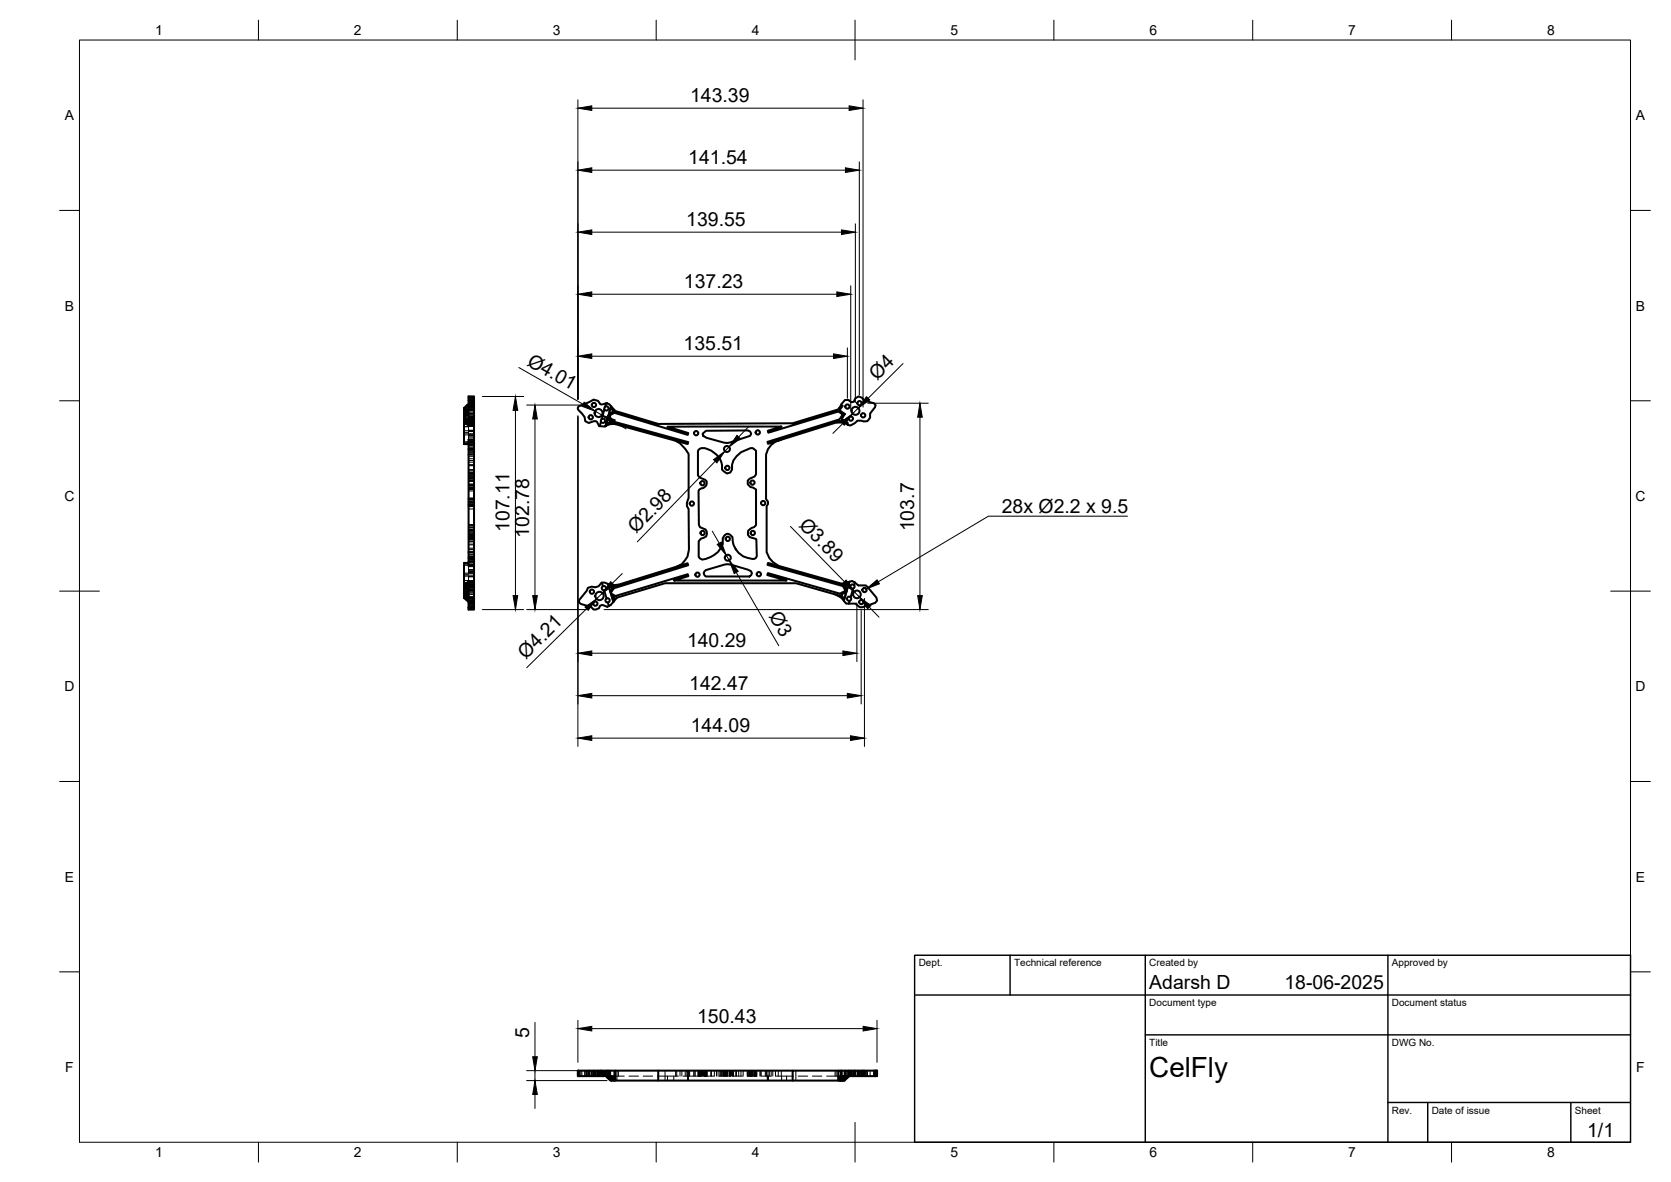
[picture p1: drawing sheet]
<svg xmlns="http://www.w3.org/2000/svg" width="420mm" height="297mm" viewBox="0 0 420 297" stroke-linecap="round" stroke-linejoin="round" font-family="sans-serif">
<!-- layer: Visible -->
<g fill="none" stroke="#000" stroke-width=".51">
<path d="M117.8 100h1.4v-.4h-1.4v7.3h1.4M119.2 100v.6h-1.4M116.7 103.8l.4 .3-.4 .5v.4l1-1M116.7 105.5l1.1 .8-.3 .3-.8-.5zM116.7 105v.5M116.7 106.1v5.5h1.1M116.7 105.2h1.1M116.7 105.4h1.1M116.7 111.5h1.1M116.7 102.9h1.1M116.7 103.3h1.1M117.5 101.8h1.7"/>
<path d="M117.5 106.6h.3M117.7 104l-1-.7v-.4l1-.9-.2-.2-.8 .7v2.1M117.7 104h.1M117.7 102h.1M117.8 106.3h.1M117.8 103.9h1.4v1.1h-1.4M117.8 105.8h1.4l-1.4 .1M117.8 102.3h1.4M117.8 106.3h1.4M117.8 111h1.4M117.8 111.8h1.4M117.8 112.9h1.4"/>
<path d="M117.8 114.2h1.4M119.2 110.5h-1.4v31.7h1.4v3.8M119.2 100.6v.8h-1.4M119.2 101.4v2.5M119.2 105.9v21.3h-1.4M119.2 105v.8M151.1 106l-.3 1.1M151.3 105.3a.54 .54 0 0 1 .8 .2 .54 .54 0 0 1-.2 .7 .54 .54 0 0 1-.8-.2M151.3 105.3l-.2 .7M152 102.9l-.7 2.4M152.4 101.4l-1.4 .2-.6-.9-1.1-.3-3.8 1.7-.2 .3 .2 .7 1.5 1.7 .2 1 .8 .5 1.3-.5h.5l.9 1.3h1.6M152.4 101.4l-.2 .8"/>
<path d="M152.5 101.3l.2 .1M152.5 101.3l-.1 .1M152.7 101.4l.5 .2 .4 .5M153 106.7l-.7 .4M153.5 102.5l.6 .7-.1 .4-.9 .6zM153.6 102.1l.9 .9-.3 .9-.9 .5 .4 1.3-.2 .8-.9 .3-.1-.4 .8-.3 .1-.4-.4-1.2-.7 2.6zM153.7 105.7l19.4 5.4-.2 .5-19.1-5.3-.3 .2M154.4 106.5l-1.3 .1M154.5 103l.2 .3 10.8 3.2 33.8-.1 11.5-3.5 .2-.4 .4 1.3-.6-.4-17.6 5.3-.1-.4 3.4-1.1h-28.7l5.3 1.6-.2 .5-18.4-5.6-.3 .2M169.9 110.8l1.1 .6 1.3 1.4 .8 1.3v11l-.4 1.2v.9l.4 .7 .1 10.2a4.9 4.9 0 0 1-3 4.3M175.7 113a1.74 1.74 0 0 1 2-.2 4.9 4.9 0 0 1 3.8 5.2l1.3 1 .8-.2 .5-.8a4.4 4.4 0 0 1 2.2-4.3l2.4-1.1h.6l.8 .7v5.9l-.4 .6-1.2 .5-.5 .5v.9l.7 .7 .7 .1 .7 .5v9l-.5 .5-.6 .2-.8 .6-.1 .5v.6l.4 .6 1.7 .6 .1 4.2-.6 .6a5.2 5.2 0 0 1-5.5-5.4l-.7-.7-.8-.1-.5 .3-.5 .7a4.5 4.5 0 0 1-2.1 4.2l-.9 .6-2.1 .6-.9-.6v-4l.6-.7a1.34 1.34 0 0 0 1.4-.7 1.34 1.34 0 0 0-.3-1.5l-1.4-.6-.3-.7-.1-8.4 .7-.6a1.45 1.45 0 0 0 1.4-1.8l-.4-.4-1.4-.6-.4-.5v-6.1zM176.7 109l.9-.7 10.5-.1 .5 .2 .3 .6-.3 .5-5.8 1.8-5.1-1.3-.9-.4z"/>
<path d="M196.4 110.5a4.7 4.7 0 0 0-3.8 3.7v11.2l.5 .7v.6l-.3 .5v11.6l.6 1.4 .9 1 1.4 1M210.2 106.2h2.1M211 102.5l.6-.7 .3 .2-.7 .9 .1 .4 1.1 .7-.6 1-.2-.4 .3-.5-.5-.3M211.4 102.1l.1-.5 .9-1.1h.9l.7 .6 .7-.1 .3-.9 .9-.5 .9 .4 .5 .6 2.5 .8 .4 .4-.2 .5-1.2 1.6v1.1l-.7 .8-2.5-.1-.7 .6-1.1 .6-.8-.3M211.6 104.6l-.5 .8-18.1 5.6 .1 .5 18.5-5.7 .5 .3M211.8 105l-.1 .2 .2 .3M211.9 105.5l1.3 .8-.2 .3-.9-.5zM117.8 138.8h1.4M117.8 125.4h1.4M117.8 126.1h1.4M117.8 126.7h1.4M119.2 127.2v15"/>
<path d="M116.7 147.5v1.4M116.7 150v.2M116.7 150l1.1 1M116.8 149.3h1M116.8 149.7h1M116.9 150.2l-.2 .1 1.1 .9M117.1 147.5h2.1M117.1 147h.7M117.8 152.6v.6h1.4v-.3h-1.4M117.8 146.7l-.7 .3v.5l.7 .9M117.8 148.7l-1 .6v.4l1 .8M117.8 146.2l-1.1 .5v.8l.8 1-.8 .4v1.1"/>
<path d="M117.8 147.1v5.5M117.8 141.5h-1.1v5.2M117.8 140.2h1.4M117.8 141.2h1.4M117.8 147.1h1.4M117.8 150.2h1.4M117.8 150.9h1.4M117.8 151.5h1.4M117.8 152.6h1.4M119.2 146h-1.4v1.1M119.2 146v.3h-1.4M119.2 147.1v5.5"/>
<path d="M119.2 146.3v.8M119.2 152.6v.3M151.3 146.4h.7l.9 .3M151.3 146.4l-.8 .9-.8 .3-.9-.2-1 .3-.2 .7-2 2.4v.5l.4 .5 2.6 .7 .6 .6 .6 .1 .8-.3 .3-.7 .4-.2 1.4 .5 .4-.2M151.3 146.4l.3 .9M151.6 147.3a.54 .54 0 0 0-.3 .7 .54 .54 0 0 0 .6 .3M151.6 147.3a.54 .54 0 0 1 .8 .3 .54 .54 0 0 1-.5 .7M151.9 148.4l.6 2M152.8 151.4l.3 .9M152.9 146.7l1.2 .5 .2 .7-.7 1.1 1.3 .7 .1 .6-.8 .9zM153 147.2l.8 .3 .1 .5-.4 .7zM153.5 146.9h2"/>
<path d="M153.7 149.5l.6 .4 .2 .5-.4 .4zM154.1 147.2l.3 .1 18.5-5.8 .1 .5-18.7 5.9M154.2 151.2l-.7 .8-.4 .3M177.1 143.6l.3-.3 5.5-1.5 5.1 1.3 .8 .4 .3 .5-.2 .5-.5 .4h-11l-.5-.8zM210 149.4l1.5 .8M211.4 150l-.3-.3-11-3.1h-32.9l-12.2 3.7M211.7 149.3l1.1-.6-.5 1.8-.7-.8zM211.7 148.9l-.5 .3-18.1-5.2-.2 .5 4.9 1.4h-28.4l3.7-1.1-.2-.5-18 5.4M212.2 151l.5 .7h.7M212.3 146.7l1.3-.5-1.4 4.8-.8-1 .3-1.1 .9-.4-.5-1zM212.3 146.7l-.3 .1-18.9-5.3-.1 .5 19 5.3 .1 .2M212.6 147l.8-.3-.5 1.7-.4-.9z"/>
<path d="M213.6 151l-.2 .7M214.5 147.9l-.6 2.2M214.9 146.4l-.7-.4-2.4 .7M214.9 146.4l.9 .7h1.9l2.7 3.1 .1 .7-.4 .6-3.3 1.1h-.6l-1.1-.9h-1.7M214.9 146.4l-.1 .7M145.5 269.1v1.3M148.1 269.1h-2.8v1.3h7.2M149.3 270.4v-1.3h1.1v1.3M149.3 269.1h-1.2v1.3M150.4 269.1h.6v1.3M151 269.1h.3M151.3 270.4v-1.3h1.3v1.3"/>
<path d="M152.5 270.5l.8 .7h.1l-.4-.8h-.3h.9l.9 1.2h-.3l-.9-.9 .4 .9h-.2zM152.5 270.4v.1M152.5 270.4h.2M152.6 269.1h.6v1.3M153.1 270.4h.4l.6 .9zM153.2 269.1h46.1M153.3 271v.2M153.7 271.6h.5M153.8 271.2v.4M154 271.1v.2M154.5 271.6h56.9M154.7 269.1v2.5"/>
<path d="M165.5 269.1v2.5M210.8 269.1h-11.5v2.5M211.3 271.4v.1M211.4 269.1h.1M211.4 271.6h.2M211.6 270.4v.3M211.8 271.6h.1M211.9 271.6l1.3-1.1zM211.9 270.4v.1M212.4 270.6l-1.2 .9 .7-1-.9 1.1M212.4 270.6l-.6 1h-.2l.3-.5-.5 .5M212.4 269.1h-.9v1.3"/>
<path d="M213.2 270.4v.1M213.3 270.4h-1.9v-1.3h-.6v2.5M213.3 270.4h6.9M213.3 270.4v-1.3h-.9v1.5M213.3 269.1h.7v1.3M213.5 270.4l-1.2 1.2h-.2M214 269.1h.7v1.3M214.7 269.1h.3M215.9 270.4v-1.3h.9v1.3M215.9 269.1h-.9v1.3M216.8 269.1h.5v1.3M217.3 269.1h2.5v1.3"/>
<path d="M219.8 269.1h.4M220.2 269.1h.3v1.3h-.3M220.2 269.1v1.3M220.4 269.1v1.3"/>
<circle cx="148.5" cy="104.9" r=".54"/>
<circle cx="149.3" cy="101.8" r=".54"/>
<circle cx="150.5" cy="103.8" r="1.01"/>
<circle cx="152.5" cy="102.6" r=".54"/>
<circle cx="175" cy="108.9" r=".54"/>
<circle cx="182.8" cy="112.8" r=".75"/>
<circle cx="182.9" cy="117.6" r=".54"/>
<circle cx="190.5" cy="108.7" r=".54"/>
<circle cx="213.1" cy="102.2" r=".54"/>
<circle cx="213.9" cy="105.2" r=".54"/>
<circle cx="215.1" cy="103.2" r="1.01"/>
<circle cx="216.1" cy="101.3" r=".54"/>
<circle cx="217" cy="104.4" r=".54"/>
<circle cx="174" cy="126.6" r=".54"/>
<circle cx="176.6" cy="121.4" r=".54"/>
<circle cx="176.7" cy="133.9" r=".54"/>
<circle cx="183" cy="135.4" r=".54"/>
<circle cx="189.2" cy="121.3" r=".54"/>
<circle cx="189.3" cy="133.9" r=".54"/>
<circle cx="191.9" cy="126.4" r=".54"/>
<circle cx="148.8" cy="148.7" r=".54"/>
<circle cx="149.7" cy="151.7" r=".54"/>
<circle cx="150.7" cy="149.8" r="1.05"/>
<circle cx="152.8" cy="150.9" r=".54"/>
<circle cx="175.4" cy="144.4" r=".54"/>
<circle cx="183" cy="140.2" r=".75"/>
<circle cx="190.8" cy="144.3" r=".54"/>
<circle cx="213.5" cy="150.5" r=".54"/>
<circle cx="214.3" cy="147.4" r=".54"/>
<circle cx="215.5" cy="149.4" r=".96"/>
<circle cx="216.6" cy="151.3" r=".54"/>
<circle cx="217.4" cy="148.3" r=".54"/>
</g>
<!-- layer: Hidden -->
<g fill="none" stroke="#000" stroke-width=".25">
<path d="M116.7 103.9l.8 .5-.8 1.3M116.7 103l1.1-.9v1.9M116.7 102.9h2.5M116.7 106.3l2.5 .1M116.7 103.4h1.1M116.7 105.4h2.5M116.7 105.8h1.1M116.7 103.7h1.1M116.7 107.2h1.1M116.7 108.3h2.5M116.7 108.8h1.1M116.7 103.3h2.5"/>
<path d="M116.7 106.5h2.5M116.7 111.1h1.1M116.7 111h1.1M116.7 109.3h1.1M116.7 108.7h1.1M117 103.2h.8M117 103.6h.8M117 106.1h.8M117.1 106.6h2.1M117.5 104.4h.3M117.7 106.4h.1M117.8 101.4h.1"/>
<path d="M117.8 102.5l-.8 .7v.4l.8 .6-.7-.1M117.8 107.1h.1M117.8 104.5l-.8 1.2v.4l.7 .3-.2 .4-.8-.3M117.8 105.2v1.9M117.8 106h.1M117.8 102.2h.1M117.8 105.3h.1M117.8 102.9h.1M117.8 101.4v.7h1.4M117.8 106.9v3.6M117.8 107.1h1.4M117.8 102.1h1.4"/>
<path d="M117.8 106.2h1.4M117.8 106.5h1.4M117.8 110.8h1.4M117.8 101.6h1.4M117.8 106h1.4M117.8 100.7h1.4M117.8 100.4h1.4M117.8 101.1h1.4M117.8 105.8h1.4M117.8 106.3h1.4M117.8 104.8h1.4M117.8 103.9h1.4"/>
<path d="M117.8 100.5h1.4M117.8 101h1.4M117.8 100.1h1.4M117.8 109.5h1.4M117.8 109h1.4M117.8 108.4h1.4M117.8 108.2h1.4M117.8 109.6h1.4M117.8 110h1.4M117.8 111.3h1.4M117.8 111.2h1.4M117.8 119.8h1.4"/>
<path d="M117.8 119.2h1.4M117.8 113.3h1.4M117.8 113.7h1.4M117.8 114.7h1.4M117.8 115.7h1.4M117.8 116.8h1.4M117.8 118h1.4M117.8 118.8h1.4M117.8 119h1.4M117.8 118.4h1.4M117.8 116.1h1.4M117.8 115.3h1.4"/>
<path d="M117.8 114.2h1.4M117.8 112.8h1.4M117.8 112.7h1.4M117.8 113h1.4M117.8 113.4h1.4M117.8 119.5h1.4M117.8 120h1.4M117.8 114.1h1.4M117.8 111.4h1.4M117.8 103.1h1.4M117.8 102.8h1.4M117.8 102.4h1.4"/>
<path d="M117.8 105.2h1.4M117.8 103.2h1.4M117.8 102.7h1.4M117.8 104.7h1.4M117.8 103.8h1.4M117.8 104.9h1.4M117.8 101.9h1.4M117.8 117h1.4M117.8 118.1h1.4M117.8 108.1h1.4M117.8 109.2h1.4M117.8 108.3h1.4"/>
<path d="M117.8 109.4h1.4M117.8 104.3h1.4M117.8 101.2h1.4M117.8 102.3h1.4M117.8 113.6h1.4M117.8 112.1h1.4M119.2 101.3l-1.4 .1M119.2 112.6h-1.4h1.4M119.2 105.7l-2.5 .1M119.2 107.2h-2.5M119.2 106.8h-1.7M117.8 136.9h1.4"/>
<path d="M117.8 138h1.4M117.8 134.5h1.4M117.8 134.1h1.4M117.8 134.3h1.4M117.8 136.2h1.4M117.8 139h1.4M117.8 139.8h1.4M117.8 135.6h1.4M117.8 135.4h1.4M117.8 135h1.4M117.8 134.4h1.4M117.8 133.8h1.4"/>
<path d="M117.8 133.3h1.4M117.8 132.7h1.4M117.8 132.5h1.4M117.8 132h1.4M117.8 123h1.4M117.8 122.5h1.4M117.8 122.4h1.4M117.8 121.7h1.4M117.8 120.7h1.4M117.8 120.3h1.4M117.8 120.2h1.4M117.8 120.6h1.4"/>
<path d="M117.8 121h1.4M117.8 122.1h1.4M117.8 122.6h1.4M117.8 122.8h1.4M117.8 123.4h1.4M117.8 131.8h1.4M117.8 132.1h1.4M117.8 133.1h1.4M117.8 133.5h1.4M117.8 134.8h1.4M117.8 135.2h1.4M117.8 135.3h1.4"/>
<path d="M117.8 136h1.4M117.8 140h1.4M117.8 139.4h1.4M117.8 138.7h1.4M117.8 137.8h1.4M117.8 136.7h1.4M117.8 139.9h1.4M117.8 138.1h1.4M117.8 127.9h1.4M117.8 127.2h1.4M117.8 126.3h1.4M117.8 125.1h1.4"/>
<path d="M117.8 120.9h1.4M117.8 122h1.4M117.8 126h1.4M117.8 127.1h1.4M117.8 134.9h1.4M117.8 133.4h1.4M117.8 125.9h1.4M117.8 127h1.4M117.8 121.8h1.4M116.7 144.8h1.1v1.4M116.7 149.7h1.1M116.7 149.2h1.1"/>
<path d="M116.7 146.8h1.1M116.7 142h1.1M116.7 144.3h1.1M116.7 141.5h1.1M116.7 146.6h2.5M116.7 145.9h1.1M116.7 144.5h2.5M116.8 149.8h1M116.9 150.2h.9M117.1 148h2.1M117.1 147.5h.7M117.3 149.9h1.9"/>
<path d="M117.3 150.4h.5M117.5 148.5h.3M117.8 149.5l-.5 .4v.5l.5 .4h1.4M117.8 147.2l-.7 .3v.5l.7 .7M117.8 151.2h.1M117.8 149.1l-1.1 .6M117.8 152.3h.1M117.8 151.4h.1M117.8 146.4h.1M117.8 147.3h.1M117.8 150.4h.1M117.8 148.4h.1"/>
<path d="M117.8 151.7v.6M117.8 151h.1M117.8 146.4v4.6M117.8 151v.7M117.8 152h.1M117.8 147.8l-1.1 .1 1.1 1.1M117.8 152h1.4M117.8 152.5h1.4M117.8 142.2v1.4h1.4M117.8 146.3v.1M117.8 152.2h1.4M117.8 153.1h1.4"/>
<path d="M117.8 147.4h1.4M117.8 147.7h1.4M117.8 147.6h1.4M117.8 147.3h1.4M117.8 146.4h1.4M117.8 142.4h1.4M117.8 146.9h1.4M117.8 149.4h1.4M117.8 140.2h1.4M117.8 140.5h1.4M117.8 140.4h1.4M117.8 140.3h1.4"/>
<path d="M117.8 140.6h1.4M117.8 141.8h1.4M117.8 143.3h1.4M117.8 144.1h1.4M117.8 144.9h1.4M117.8 143.5h1.4M117.8 143.1h1.4M117.8 141.9h1.4M117.8 151.7h1.4M117.8 151.8h1.4M117.8 151.3h1.4M117.8 147h1.4"/>
<path d="M117.8 140.7h1.4M117.8 150.3h1.4M117.8 151.4h1.4M117.8 148.4h1.4M117.8 151h1.4M117.8 148.8h1.4M117.8 150.8h1.4M117.8 151.9h1.4M117.8 151.2h1.4M117.8 148.2h1.4M117.8 149.3h1.4M117.8 143.9h1.4"/>
<path d="M117.8 145h1.4M117.8 143.7h1.4M117.8 140.9h1.4M117.8 148.7h1.4M119.2 148.4h-1.4h1.4M119.2 146.7h-1.4l-1.1 .5M119.2 147.3h-2.5M119.2 144h-2.5M145.6 269.1v1.3M146 269.1v1.3M146.3 269.1v1.3M147 269.1v1.3"/>
<path d="M147.2 269.1v1.3M147.6 269.1v1.3v-1.3M147.8 269.1v1.3M148 269.1v1.3M148.3 269.1v1.3M148.6 269.1v1.3M148.8 269.1v1.3M149.1 269.1v1.3M149.2 269.1v1.3M149.3 269.1v1.3M149.4 269.1v1.3M149.5 269.1v1.3"/>
<path d="M149.7 269.1v1.3M149.8 269.1v1.3M150.1 269.1v1.3M150.2 269.1v1.3M150.5 269.1v1.3M150.6 269.1v1.3M150.7 269.1v1.3M150.8 270.4h.5M150.9 269.1v1.3M151 269.1v1.3M151.3 269.1v1.3M151.3 270.4h.7"/>
<path d="M151.3 270.4h.1M151.5 269.1v1.3M151.6 269.1v1.3M151.6 270.4h.1M151.8 269.1v1.3M151.9 270.4h.1M151.9 269.1v1.3M152 270.4h.2M152 269.1v1.3M152.1 269.1v1.3M152.2 269.1v1.3M152.3 270.4h.1"/>
<path d="M152.4 269.1v1.3h-.2M152.5 270.4h.1M152.5 270.4l.1 .3M152.7 269.1v1.3M152.8 270.4h.1M152.9 270.4l1.2 1.2M153 270.4h.1M153 269.1v2M153 269.1l.1 2.1M153.1 270.4h.1M153.3 270.4v.6M153.3 269.1v1.6"/>
<path d="M153.4 270.4v.8M153.5 269.1v1.3l.4 .8-.9-.8M153.5 270.4h.7l.8 1.2M153.5 269.1l.1 1.3 .7 1.2v-1.2M153.6 270.4l1.3 1.2M153.8 270.4v1.2M153.9 270.4v.8M154 270.4v.7M154.1 270.4l.4 .6-.8-.6 .1 .8M154.1 270.4h2.9M154.1 270.4v.9M154.4 269.1v2.5"/>
<path d="M154.5 269.1v2.5M154.7 270.4v1M155.1 269.1v2.5M155.5 269.1v1.3M158.2 270.4h2.3M161.7 270.4h2.4M165.3 270.4h5.3M167.2 269.1v2.5M167.8 270.4v1.2M169.4 270.4v1.2M169.9 269.1v1.3M170.2 269.1v1.3"/>
<path d="M171 269.1v1.3M171.4 269.1v1.3M172.3 269.1v1.3M172.7 269.1v1.3M172.8 269.1l.1 2.5M172.9 270.4v1.2M173 270.4v1.2M173.1 269.1v1.3M173.2 269.1v1.3M173.4 269.1v1.3M174.5 269.1v1.3M174.8 269.1v1.3"/>
<path d="M175.5 269.1v1.3M175.6 269.1v1.3M175.7 269.1v1.3M175.8 269.1v1.3M175.9 269.1v1.3M176 269.1v1.3h-4.2M176.1 269.1v1.3M176.3 269.1v1.3M176.4 269.1v1.3M176.5 269.1v1.3M176.6 269.1v1.3M176.7 269.1v1.3"/>
<path d="M176.8 269.1v1.3M176.9 269.1v1.3M177.1 269.1v1.3M177.2 269.1v1.3h2.4v-1.3M177.3 269.1v1.3M177.4 269.1v1.3M177.6 269.1v1.3M177.7 269.1v1.3M177.8 269.1v1.3M178.7 269.1v1.3M178.9 269.1v1.3M180.1 269.1v1.3"/>
<path d="M180.6 269.1v1.3M180.8 270.4h2.4M181 269.1v1.3M181.2 269.1v1.3M181.4 269.1v1.3M181.5 269.1v1.3M181.7 269.1v1.3M181.9 269.1v1.3M182 269.1v1.3M182.2 269.1v1.3M182.3 269.1v1.3M182.4 269.1v1.3"/>
<path d="M182.7 269.1v1.3M182.8 269.1v1.3M182.9 269.1v1.3M183 269.1v1.3M183.4 269.1v1.3M183.5 269.1v1.3M183.6 269.1v1.3M183.7 269.1v1.3M184.1 269.1v1.3v-1.3M184.2 269.1v1.3M184.3 269.1v1.3M184.3 270.4h2.4"/>
<path d="M184.4 269.1v1.3M185 269.1v1.3M185.2 269.1v1.3M185.7 269.1v1.3M186.3 269.1v1.3M186.9 269.1v1.3M187.9 269.1v1.3h2.4v-1.3M188 269.1v1.3M188.1 269.1v1.3M188.2 269.1v1.3M188.4 269.1v1.3M188.5 269.1v1.3"/>
<path d="M188.6 269.1v1.3M188.7 269.1v1.3M188.8 269.1v1.3M188.9 269.1v1.3M189 269.1v1.3M189.1 269.1v1.3M189.2 269.1v1.3M189.3 269.1v1.3M189.4 269.1v1.3M189.6 269.1v1.3M189.7 269.1v1.3M189.8 269.1v1.3"/>
<path d="M190 269.1v1.3M190.1 269.1v1.3M190.2 269.1v1.3M191.1 269.1v1.3M191.3 269.1v1.3M191.5 270.4h2.4M192.4 269.1v1.3M192.6 269.1v1.3M192.8 269.1v1.3M192.9 270.4v1.2M193 270.4v1.2M193.1 270.4v1.2"/>
<path d="M193.1 269.1v2.5M193.2 270.4v1.2M193.4 269.1v1.3M193.9 269.1v1.3M194.3 269.1v1.3M195 269.1v1.3M195.1 270.4h4.4M195.7 269.1v1.3M196.4 269.1v1.3M196.5 270.4v1.2M197.8 270.4v1.2M200.1 269.1v2.5"/>
<path d="M200.7 270.4h2.4M204.3 270.4h2.4M207.9 270.4h2.9M210 269.1v1.3M210.2 269.1v1.3M211.1 270.4v1.2M211.3 270.4v1M211.4 270.4h-.2v1.1v-1.1h-.4v1.2M211.5 269.1v1.3M211.6 270.4v1.2M211.7 270.4v1.2M211.7 270.4v1.2l.9-.9-.5 .9"/>
<path d="M211.8 269.1v1.3M211.9 270.4v.7M212 270.4v1.2M212.3 269.1v1.3l-.7 1 1.2-1M212.5 270.4v.8M212.5 269.1v1.3M212.6 270.4v.3M212.6 270.4v.8M212.7 269.1v1.3M212.9 269.1v1.3l-.4 .8 .9-.8M213 270.4v.4M213.2 269.1v1.3"/>
<path d="M213.4 269.1v1.3M213.4 270.4h.1M213.6 270.4h.1M213.6 270.4h-1.4l-.8 1.2M213.6 270.4h.6M213.6 269.1v1.3M213.8 269.1v1.3M213.9 270.4h.1M214 269.1v1.3M214.1 269.1v1.3M214.2 270.4h.7M214.2 269.1v1.3"/>
<path d="M214.5 269.1v1.3M214.5 270.4h.1M214.8 270.4h.1M214.9 269.1v1.3M214.9 270.4h.1M215.1 269.1v1.3M215.5 269.1v1.3M215.6 269.1v1.3M215.8 269.1v1.3M216 269.1v1.3M216.1 269.1v1.3M216.2 269.1v1.3"/>
<path d="M216.4 269.1v1.3M216.5 269.1v1.3M216.6 269.1v1.3M216.8 269.1v1.3M217.1 269.1v1.3M217.2 269.1v1.3M217.6 269.1v1.3M217.7 269.1v1.3M217.9 269.1v1.3M218.1 269.1v1.3M218.8 269.1v1.3M220 269.1v1.3"/>
<path d="M220.1 269.1v1.3"/>
</g>
<!-- layer: Visible -->
<g fill="#000">
<circle cx="117.8" cy="146.4" r=".25"/>
<circle cx="152.4" cy="270.4" r=".25"/>
<circle cx="152.5" cy="270.4" r=".25"/>
<circle cx="152.7" cy="270.4" r=".25"/>
</g>
<!-- layer: BORDER -->
<g fill="none" stroke="#000" stroke-width=".25">
<path d="M20 10.1h390v276.9h-390zM65 5.1v5M115 5.1v5M165 5.1v5M215 5.1v10M265 5.1v5M315 5.1v5M365 5.1v5M15 52.9h5M410 52.9h5M15 100.7h5M410 100.7h5"/>
<path d="M15 148.6h10M405 148.6h10M15 196.4h5M410 196.4h5M15 244.2h5M410 244.2h5M65 287v5M115 287v5M165 287v5M215 282.1v9.9M265 287v5M315 287v5"/>
<path d="M365 287v5"/>
</g>
<!-- layer: TITLEBLOCK -->
<path d="M230 240.1h180v46.9h-180zM230 250h180M254 240.1v9.9M288 240.1v46.9M349 240.1v46.9M288 260.1h122M349 277.1h61M359 277.1v9.9M395 277.1v9.9" fill="none" stroke="#000" stroke-width=".36"/>
<!-- layer: FD_Dimensions -->
<g fill="none" stroke="#000" stroke-width=".25">
<path d="M145.3 25.1v75.2M148.8 27.2h64.7M217 25.1v77.2M148.8 42.8h63.8M148.8 58.3h62.8M215.1 56.2v45M216.1 40.7v58.5M148.8 73.9h61.6M213.9 71.8v31.3M121.3 99.6h10.4M130.5 92.4l16.1 9.2M148.8 89.5h60.8"/>
<path d="M213.1 87.4v12.7M227.1 91.4l-8.8 8.7M129.6 103.1v46.6M132.4 101.8h14.9M134.5 105.3v44.4M145.3 104.5v83.1M149.6 103.3l1.8 1M154.4 106.1l3 1.7M179.8 115.9l-19.6 20.3M183.3 112.3l-1 1.1M188.2 107.3l-2.5 2.5M211.9 106.5l-2.5 2.4"/>
<path d="M215.8 102.6l-1.4 1.4M218.2 101.3h15.2M231.3 104.8v44.9M179.1 133.5l1.7 3M182.6 139.5l.8 1.3M198.8 132.3l13.5 13.9M121.3 153.2h10.4M132.4 153.2h15.3M147.5 153l-15.1 14.8M151.5 149l-1.5 1.5M151.9 153.2h81.5M156.5 144.1l-2.5 2.5"/>
<path d="M185.1 143.9l10.7 18.4M214.8 148.7l1.3 1.4M215.5 151.5v14.8M216.5 153.4v23.5M217.4 150.4v37.2M218.6 152.6l2.4 2.5M148.8 174.8h64.2M148.8 164.2h63.1M148.8 185.5h65M134.5 256.9v8.7M145.3 256.4v10.6M148.8 258.5h68.2"/>
<path d="M220.5 256.4v10.6M132.4 271.6h20.2M132.4 269.1h20.2M134.5 269.1v2.5M134.5 275v3.6"/>
</g>
<g fill="#000" stroke="#000" stroke-width=".25">
<path d="M145.3 27.2l3.5-.6v1.2zM213.5 26.6l3.5 .6-3.5 .6zM145.3 42.8l3.5-.6v1.1zM145.3 58.3l3.5-.5v1.1zM211.6 57.8l3.5 .5-3.5 .6zM212.6 42.2l3.5 .6-3.5 .5zM145.3 73.9l3.5-.6v1.2zM210.4 73.3l3.5 .6-3.5 .6zM145.3 89.5l3.5-.6v1.2zM209.6 88.9l3.5 .6-3.5 .6zM217.9 99.7l.8 .8-2.9 2.1zM129.6 99.6l.6 3.5h-1.2z"/>
<path d="M134.5 101.8l.6 3.5h-1.2zM146.9 101.1l2.7 2.2-3.3-1.2zM151.4 104.3l3.3 1.2-.6 1.1zM179.4 115.5l2.9-2.1-2 2.9zM185.3 109.4l.8 .8-2.8 2.1zM211.5 106l2.9-2-2.1 2.9zM231.3 101.3l.6 3.5h-1.2zM180.3 136.8l1.1-.6 1.2 3.3zM129 149.7h1.2l-.6 3.5zM133.9 149.7h1.2l-.6 3.5zM147.1 152.6l2.9-2.1-2.1 2.9zM153.6 146.2l.8 .8-2.9 2z"/>
<path d="M183.4 140.8l2.2 2.8-1 .6zM211.9 146.6l.8-.8 2.1 2.9zM216.1 150.1l2.9 2.1-.8 .8zM230.7 149.7h1.2l-.6 3.5zM145.3 174.8l3.5-.5v1.1zM145.3 164.2l3.5-.6v1.1zM211.9 163.6l3.6 .6-3.6 .5zM213 174.3l3.5 .5-3.5 .6zM145.3 185.5l3.5-.6v1.2zM213.8 184.9l3.6 .6-3.6 .6zM145.3 258.5l3.5-.6v1.2zM217 257.9l3.5 .6-3.5 .6z"/>
<path d="M134.5 271.6l.6 3.4h-1.2zM133.9 265.6h1.2l-.6 3.5z"/>
</g>
<!-- layer: Hole Notes -->
<path d="M217.8 148l2.7-2.3 .6 1z" fill="#000" stroke="#000" stroke-width=".25"/>
<path d="M283.5 129.7h-35l-27.7 16.5" fill="none" stroke="#000" stroke-width=".25"/>
<text font-size="7" x="289" y="270.6">CelFly</text>
<g font-size="4.9">
<text x="173.5" y="25.7">143.39</text>
<text x="173.1" y="41.3">141.54</text>
<text x="172.6" y="56.9">139.55</text>
<text x="172" y="72.5">137.23</text>
<text x="171.9" y="88.1">135.51</text>
<text x="132.3" y="91.6" transform="rotate(30 132.3 91.6)">Ø4.01</text>
<text x="220.5" y="95.7" transform="rotate(-45 220.5 95.7)">Ø4</text>
<text x="251.9" y="129">28x Ø2.2 x 9.5</text>
<text x="128.1" y="133.7" transform="rotate(-90 128.1 133.7)">107.11</text>
<text x="133.1" y="135.1" transform="rotate(-90 133.1 135.1)">102.78</text>
<text x="160" y="134.2" transform="rotate(-46 160 134.2)">Ø2.98</text>
<text x="200.7" y="132.1" transform="rotate(46 200.7 132.1)">Ø3.89</text>
<text x="229.8" y="133.5" transform="rotate(-90 229.8 133.5)">103.7</text>
<text x="193.3" y="154.8" transform="rotate(60 193.3 154.8)">Ø3</text>
<text x="132.2" y="165.8" transform="rotate(-45 132.2 165.8)">Ø4.21</text>
<text x="172.7" y="162.7">140.29</text>
<text x="173.3" y="173.4">142.47</text>
<text x="173.7" y="184">144.09</text>
<text x="289" y="248.5">Adarsh D</text>
<text x="323" y="248.5">18-06-2025</text>
<text x="175.3" y="257">150.43</text>
<text x="133.1" y="260.9" transform="rotate(-90 133.1 260.9)">5</text>
<text x="399.1" y="285.7">1/1</text>
</g>
<g font-size="3.5">
<text x="39" y="8.8">1</text>
<text x="89" y="8.8">2</text>
<text x="139" y="8.8">3</text>
<text x="189" y="8.8">4</text>
<text x="239" y="8.8">5</text>
<text x="289" y="8.8">6</text>
<text x="339" y="8.8">7</text>
<text x="389" y="8.8">8</text>
<text x="16.3" y="30.2">A</text>
<text x="411.3" y="30.2">A</text>
<text x="16.3" y="78">B</text>
<text x="411.3" y="78">B</text>
<text x="16.2" y="125.9">C</text>
<text x="411.2" y="125.9">C</text>
<text x="16.2" y="173.7">D</text>
<text x="411.2" y="173.7">D</text>
<text x="16.3" y="221.6">E</text>
<text x="411.3" y="221.6">E</text>
<text x="16.4" y="269.4">F</text>
<text x="411.4" y="269.4">F</text>
<text x="39" y="290.8">1</text>
<text x="89" y="290.8">2</text>
<text x="139" y="290.8">3</text>
<text x="189" y="290.8">4</text>
<text x="239" y="290.8">5</text>
<text x="289" y="290.8">6</text>
<text x="339" y="290.8">7</text>
<text x="389" y="290.8">8</text>
</g>
<g font-size="2.5">
<text x="231" y="242.9">Dept.</text>
<text x="255" y="242.9">Technical reference</text>
<text x="289" y="242.9">Created by</text>
<text x="350" y="242.9">Approved by</text>
<text x="289" y="252.8">Document type</text>
<text x="350" y="252.8">Document status</text>
<text x="289" y="262.9">Title</text>
<text x="350" y="262.9">DWG No.</text>
<text x="350" y="279.9">Rev.</text>
<text x="360" y="279.9">Date of issue</text>
<text x="396" y="279.9">Sheet</text>
</g>
</svg>
